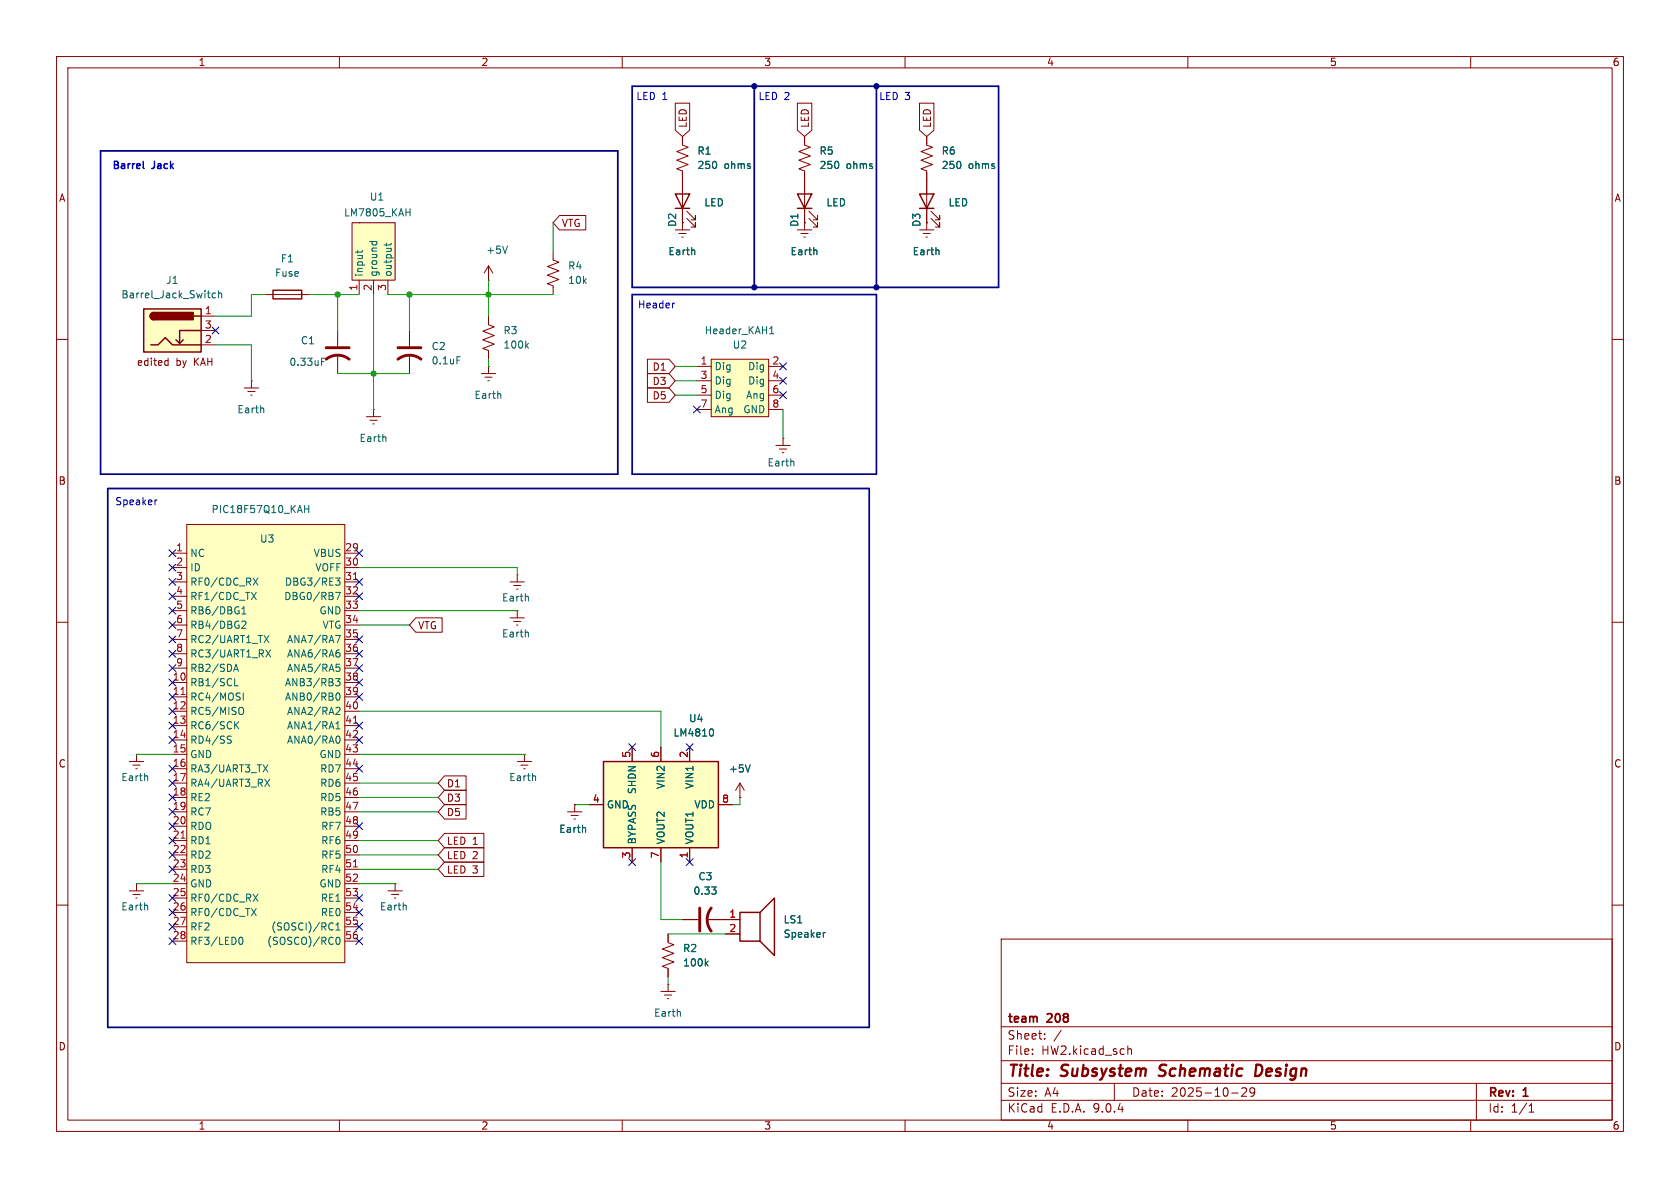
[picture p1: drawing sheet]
<svg xmlns="http://www.w3.org/2000/svg" width="297mm" height="210mm" viewBox="0 0 297 210" stroke-linecap="round" stroke-linejoin="round" font-family="sans-serif">
<g fill="none" stroke="#840000" stroke-width=".18">
<path d="M10 10h277v190h-277zM12 12h273v186h-273zM60 10v2M110 10v2M160 10v2M210 10v2M260 10v2M10 60h2M285 60h2M10 110h2M285 110h2M10 160h2"/>
<path d="M177 166h108v32h-108zM285 160h2M60 198v2M110 198v2M160 198v2M177 194.5h108M177 191.5h108M177 187.5h108M177 181.5h108M182.5 186.3v.1M182.5 185.5v.1M184.7 183.6v.1"/>
<path d="M184.7 182.8v.1M187.6 182.1l-1.3 2M197 191.5v3M199.4 184.9v1.5M199.4 185.5l.2-.1 .4 .1v.9M210 198v2M217.7 193.2h1.2M219.5 192.4l.6-.1 .2 .1 .1 .3-.9 1.1h.9M221.8 192.9l-.3 .3h-.3l-.2-.3 .1-.5 .4-.1 .2 .1a.99 .99 0 0 1-.3 1.4h-.3M260 198v2M261 191.5v6.5M270.3 196.6h.9"/>
<path d="M270.3 195.5l.4-.4v1.5"/>
</g>
<path d="M204.8 190.1l.3 .1M205.1 188.4l-.1 .2 .1 .4M222.9 188.3l-.8-.1-.2 2h.4l.6-.3" fill="none" stroke="#840000" stroke-width=".4"/>
<path d="M106.7 134.6h20.3v15.3h-20.3z" fill="#ffffc2"/>
<path d="M119.4 34.3h2.5l-1.3 2.5zM119.4 36.8h2.5M106.7 134.6h20.3v15.3h-20.3z" fill="none" stroke="#840000" stroke-width=".25"/>
<g fill="none" stroke="#840000" stroke-width=".18">
<path d="M120.6 24.1v1.6l1.1 .3-2.1 .8 2.1 .8-2.1 .7 2.1 .8-2.1 .7 1 .4v10.4M120.6 39.4h.1M121.4 38.6l1.5 1.5v-.7v.7h-.7M121.4 37.3l1.5 1.6v-.8v.8h-.7M142.2 39.4h.1M142.2 39.4v1.2M86.4 49.5h.1M86.4 47l-.8 1.3M86.4 47l.7 1.3M86.4 47v2.5M97.8 44.5v1.5l1 .4-2 .7 2 .8-2 .7 2 .8-2 .8 1 .3v1.6M119.4 40.6h2.5"/>
<path d="M120 41.3h1.3M120.5 41.9h.3M141 40.6h2.5M141.6 41.3h1.3M142.1 41.9h.3M43.2 68.6h2.5M43.8 69.2h1.3M44.3 69.9h.3M44.4 67.3h.1M44.4 67.3v1.3M137.2 78.7h2.5M137.8 79.4h1.3"/>
<path d="M138.4 77.5h.1M138.4 77.5v1.2M138.3 80h.3M111.8 132.1v2.5M116.8 132.1v2.5M121.9 132.1v2.5M104.1 142.2h2.6M111.8 149.9v2.5M116.8 149.9v2.5M121.9 149.9v2.5M127 142.2h2.5"/>
</g>
<path d="M89.7 43.5l-.4 1.3M122.8 44.2v.8M144.4 44.2v.8M46.6 72.2v.8M140.3 81.6l.1 .8M125.8 128.8a.79 .79 0 0 1 0 1.3" fill="none" stroke="#006464" stroke-width=".18"/>
<path d="M62.2 39.4h7.6v10.1h-7.6z" fill="#ffffc2"/>
<g fill="none" stroke="#840000" stroke-width=".18">
<path d="M62.2 39.4h7.6v10.1h-7.6zM63.5 39.4h.1M142.2 24.1v1.6l1.1 .3-2.1 .8 2.1 .8-2.1 .7 2.1 .8-2.1 .7 1 .4v9.2M143 38.6l1.5 1.5v-.7v.7h-.7M143 37.3l1.5 1.6v-.8v.8h-.7M47 52.1h7.6M59.7 58.4v2.8M63.5 49.5v2.6M66 49.5v2.6M68.6 49.5v2.6M59.7 62.7v3.3M90.2 109.2h2.5"/>
<path d="M90.2 102.9h2.5M90.8 109.9h1.3M90.8 103.5h1.3M91.3 110.5h.3M91.3 104.1h.3M91.4 108h.1M91.4 101.6h.1M91.4 101.6v1.3M91.4 108v1.2M130.8 138.4l-.8 1.3M130.8 138.4l.8 1.3M130.8 138.4v2.6"/>
<path d="M68.6 157.5h2.5M69.2 158.1h1.3M69.7 158.8h.3M69.8 156.2h.1M69.8 156.2v1.3M130.8 141h.1M116.8 175.3h2.6M117.5 175.9h1.2M118 176.5h.2M118.1 174h.1M118.1 174v1.3M120.6 162.6h2.8"/>
<path d="M125 162.6h3.3"/>
</g>
<g fill="none" stroke="#006464" stroke-width=".18">
<path d="M71.8 37.5h.7M72.5 36.9v1.3M63.2 44.3v.4M64.1 44.3l-.2 .3h-1.1M65.3 42.7h1.3M65.8 42.7v.4M66.6 42.7v.4M68.3 43v.5M69.2 43l-.2 .3h-1.1M56.8 63.9h.5M56.8 63.3h.7M93.4 105.5v.7"/>
<path d="M93.4 111.8v.8M132.6 135.2l-.4 1.3M125.8 156.8h.8l-.4 .5M126.5 157.3l.1 .2-.1 .5M71.8 160.1v.8M120.2 178.9l.1 .7"/>
</g>
<path d="M57.7 63.5a3.3 3.3 0 0 1 4 0M57.7 61.5h4M123.7 160.5v4.1M125.7 160.5a3.3 3.3 0 0 0 0 4.1" fill="none" stroke="#840000" stroke-width=".51"/>
<path d="M141 34.3h2.5l-1.3 2.5zM141 36.8h2.5M48.3 51.3h5v1.5h-5z" fill="none" stroke="#840000" stroke-width=".25"/>
<path d="M25.4 54.6h10.2v7.6h-10.2z" fill="#ffffc2"/>
<path d="M162.6 34.3h2.5l-1.3 2.5zM162.6 36.8h2.5M25.4 54.6h10.2v7.6h-10.2zM27.2 55.2a.64 .64 0 0 0-.7 .7 .64 .64 0 0 0 .7 .6M34.3 55.9h1.3M35.6 58.4h-3.9v2.3l-.6-.6M26.7 61h1.2l1.3-1.3 1.3 1.3h5.1M32.4 60.1l-.7 .6M130.8 161.3h3.6v5.1h-3.6zM134.4 161.3l2.5-2.5v10.1l-2.5-2.5" fill="none" stroke="#840000" stroke-width=".25"/>
<g fill="#840000" stroke="#840000" stroke-width=".25">
<path d="M26.7 55.4l.5-.2v1.3a.63 .63 0 0 1-.6-.4 .63 .63 0 0 1 .1-.7z"/>
<path d="M27.2 55.2h7v1.3h-7z"/>
</g>
<g fill="none" stroke="#840000" stroke-width=".18">
<path d="M163.8 39.4h.1M163.8 24.1v1.6l1 .3-2 .8 2 .8-2 .7 2 .8-2 .7 1 .4v10.4M164.6 38.6l1.5 1.5v-.7v.7h-.7M164.6 37.3l1.5 1.6v-.8v.8h-.7M35.6 55.9h2.5M35.6 58.4h2.5M72.4 58.4v2.8M86.4 55.9v1.5l1 .4-2.1 .7 2.1 .8-2.1 .8 2.1 .7-2.1 .8 1.1 .4v1.5M162.6 40.6h2.5M163.2 41.3h1.3M163.7 41.9h.3M29.4 63.7l.3 .1"/>
<path d="M29.7 63.3v1.3M29.7 64.5l-.3 .1M35.6 61h2.5M64.8 73.7h2.5M65.4 74.3h1.3M65.9 74.9h.3M66 72.4h.1M66 72.4v1.3M72.4 62.7v3.3M85.1 66h2.5M85.7 66.7h1.3M86.2 67.3h.3"/>
<path d="M86.4 64.8h.1M86.4 64.8v1.2M22.9 134.6h2.5M23.5 135.3h1.3M24 135.9h.3M24.1 133.4h.1M24.1 133.4v1.2M22.9 157.5h2.5M23.5 158.1h1.3M24 158.8h.3M24.1 156.2h.1M24.1 156.2v1.3"/>
<path d="M100.3 143.5h2.6M101 144.1h1.2M101.5 144.8h.2M101.6 142.2h.1M101.6 142.2v1.3M128.3 162.6h2.5M128.3 165.1h2.5"/>
</g>
<g fill="none" stroke="#006464" stroke-width=".18">
<path d="M38.1 51.9l-.4-.1-.2 .2 .1 .6h.5M38.6 51.9l.2-.1 .3 .1 .1 .7M38.6 51.4v1.2M165.9 44.2l.1 .8M68.2 77.3v.7M80.8 63.1h.6M88.5 69.6v.8M93.1 61.1l.3 .4M93.4 60.7l-.5 .5M26 137.2l.1 .8M103.5 146.4v.7M26 160.1l.1 .8"/>
<path d="M145.9 164.8l-.3 .2"/>
</g>
<path d="M70.4 63.5a3.3 3.3 0 0 1 4 0M70.4 61.5h4" fill="none" stroke="#840000" stroke-width=".51"/>
<path d="M33 92.7h28v77.5h-28z" fill="#ffffc2"/>
<g fill="none" stroke="#840000" stroke-width=".18">
<path d="M30.5 97.8h2.5M33 92.7h28v77.5h-28zM61 97.8h2.5M30.5 100.3h2.5M30.5 102.9h2.5M30.5 105.4h2.5M30.5 108h2.5M30.5 110.5h2.5M30.5 113h2.5M30.5 115.6h2.5M30.5 118.1h2.5M61 100.3h2.5"/>
<path d="M61 102.9h2.5M61 105.4h2.5M61 108h2.5M61 110.5h2.5M61 113h2.5M61 115.6h2.5M61 118.1h2.5M30.5 120.7h2.5M30.5 123.2h2.5M30.5 125.7h2.5M30.5 128.3h2.5M30.5 130.8h2.5"/>
<path d="M30.5 133.4h2.5M30.5 135.9h2.5M30.5 138.4h2.5M61 120.7h2.5M61 123.2h2.5M61 125.7h2.5M61 128.3h2.5M61 130.8h2.5M61 133.4h2.5M61 135.9h2.5M61 138.4h2.5M91.4 134.6h2.6"/>
<path d="M92.1 135.3h1.2M92.6 135.9h.2M92.7 133.4h.1M92.7 133.4v1.2M30.5 141h2.5M30.5 143.5h2.5M30.5 146.1h2.5M30.5 148.6h2.5M30.5 151.1h2.5M30.5 153.7h2.5M30.5 156.2h2.5M30.5 158.8h2.5"/>
<path d="M61 141h2.5M61 143.5h2.5M61 146.1h2.5M61 148.6h2.5M61 151.1h2.5M61 153.7h2.5M61 156.2h2.5M61 158.8h2.5M30.5 161.3h2.5M30.5 163.8h2.5M30.5 166.4h2.5M61 161.3h2.5"/>
<path d="M61 163.8h2.5M61 166.4h2.5M118.1 165.1v1.5l1 .4-2 .8 2 .7-2 .8 2 .8-2 .7 1 .4v1.5"/>
</g>
<g fill="none" stroke="#006464" stroke-width=".18">
<path d="M53.9 89.4v1.2M53.9 90h.7M54.6 89.4v1.2M41.3 118.7l.4-1.3 .5 1.3M41.4 118.3h.6M41.5 120v1.2h.6M42.8 108.5h.7M42.8 107.6l.3-.3v1.2M42.8 109.9l.4-.1 .3 .4-.8 .9h.8M44.5 104.7l.8 1.3M44.8 102.2l.8 1.2M45.3 104.7l-.8 1.3"/>
<path d="M45.6 102.2l-.8 1.2M46.7 112.3l.8 1.3M47 114.9l.8 1.2M47.5 112.3l-.8 1.3M47.8 114.9l-.8 1.2M59.3 120h.8l-.4 .4 .3 .2v.5l-.1 .1-.6-.1M59.3 102.2h.8l-.4 .5 .3 .1 .1 .4-.2 .2h-.4M59.3 104.7h.9l-.6 1.3M59.3 112.3h.9l-.6 1.3M59.4 117.4h.6M59.6 117.9h.3l.2 .2-.1 .5-.4 .1M59.6 115.4h.3l.2 .2-.1 .4-.4 .1"/>
<path d="M60 114.9h-.4M40.4 130.7l.4 .1 .1 .3-.3 .3h-.3M40.4 130.1l.5 .1M41.7 128.1l.5 .7M42.2 127.6l-.7 .7M42.5 125a.43 .43 0 0 1 .6 .5v.4a.43 .43 0 0 1-.6 .4M43 122.5v1.3M46.5 135.2l.9 1.3M46.8 137.7l.9 1.3M47.4 135.2l-.9 1.3M47.7 137.7l-.9 1.3M59.4 128.8h.7"/>
<path d="M59.4 127.9l.3-.3v1.2M59.6 125l.4 .1 .1 .3-.8 .9h.8M59.6 122.6l.1-.1a.68 .68 0 0 1 .4 .6 .68 .68 0 0 1-.4 .7 .84 .84 0 0 1-.1-1.2zM59.7 130.1a.68 .68 0 0 1 .4 .7 .68 .68 0 0 1-.4 .6M94.6 137.2l.1 .8M44.8 158.1l.8 1.2M45.6 158.1l-.8 1.2M42.3 165.9l.2-.2a.68 .68 0 0 1 .5 .6 .68 .68 0 0 1-.5 .6l-.2-.2M44.5 160.6l.8 1.3M45.3 160.6l-.8 1.3M58.7 163.1l.2 .2M58.9 164.3l-.2 .1"/>
<path d="M59.4 163.5l.3-.4v1.3M59.4 164.4h.7M59.5 165.8l.2-.1a.68 .68 0 0 1 .4 .6 .68 .68 0 0 1-.4 .6l-.2-.1-.1-.3zM124.8 170.3l.4 .5M125.2 169.9l-.5 .5"/>
</g>
<path d="M62.5 102.5h.7M32 122.8h.7M62.5 127.9h.7M32 148.2h.7M62.5 153.3h.7" fill="none" stroke="#a90000" stroke-width=".18"/>
<path d="M125.7 63.5h10.2v10.2h-10.2z" fill="#ffffc2"/>
<g fill="none" stroke="#840000" stroke-width=".18">
<path d="M119.4 18.2h2.5v4.8l-1.3 1.1-1.2-1.1zM141 18.2h2.5v4.8l-1.3 1.1-1.2-1.1zM162.6 18.2h2.5v4.8l-1.3 1.1-1.2-1.1zM98.9 38.1h4.7v2.5h-4.7l-1.1-1.2zM120.6 39.4h.1M120.6 24.1v1.3M120.6 30.5v3.8M120.6 36.8v2.6M142.2 39.4h.1M142.2 24.1v1.3M142.2 30.5v3.8M142.2 36.8v2.6"/>
<path d="M163.8 39.4h.1M163.8 24.1v1.3M163.8 30.5v3.8M163.8 36.8v2.6M114.5 66h3.8l1.1 1.3-1.1 1.3h-3.8zM114.5 63.5h3.8l1.1 1.3-1.1 1.2h-3.8zM114.5 68.6h3.8l1.1 1.3-1.1 1.2h-3.8zM123.2 64.8h2.5M123.2 67.3h2.5M123.2 69.9h2.5M123.2 72.4h2.5M125.7 63.5h10.2v10.2h-10.2z"/>
<path d="M135.9 64.8h2.5M135.9 67.3h2.5M135.9 69.9h2.5M135.9 72.4h2.5M73.5 109.2h4.7v2.6h-4.7l-1.1-1.3zM78.6 137.2h3.8v2.5h-3.8l-1.1-1.3zM78.6 139.7h3.8v2.5h-3.8l-1.1-1.2zM111.8 132.1v2.5M116.8 132.1v2.5M121.9 132.1v2.5M78.6 142.2h3.8v2.6h-3.8l-1.1-1.3zM78.6 152.4h6.9v2.5h-6.9l-1.1-1.2z"/>
<path d="M78.6 147.3h6.9v2.6h-6.9l-1.1-1.3zM78.6 149.9h6.9v2.5h-6.9l-1.1-1.3zM101.6 142.2h.1M104.1 142.2h2.6M111.8 149.9v2.5M116.8 149.9v2.5M121.9 149.9v2.5M127 142.2h2.5M130.8 141h.1M118.1 165.1v1.3M118.1 171.5v1.2M120.6 162.6h2.8"/>
<path d="M125 162.6h5.8M128.3 165.1h2.5"/>
</g>
<g fill="none" stroke="#006464" stroke-width=".18">
<path d="M122.8 44.2v.8M136.1 59h.7M136.1 58.1l.3-.4v1.3M144.4 44.2v.8M165.9 44.2l.1 .8M125.8 128.8a.79 .79 0 0 1 0 1.3M132.6 135.2l-.4 1.3M103.5 146.4v.7M125.8 156.8h.8l-.4 .5M126.5 157.3l.1 .2-.1 .5M124.8 170.3l.4 .5M125.2 169.9l-.5 .5"/>
<path d="M145.9 164.8l-.3 .2"/>
</g>
<path d="M111.8 15.2h64.7v35.6h-64.7zM133.3 15.2v35.6M154.9 15.2v35.6M17.8 26.7h91.4v57.1h-91.4zM111.8 52.1h43.1v31.7h-43.1zM19 86.4h134.7v95.2h-134.7z" fill="none" stroke="#000084" stroke-width=".3"/>
<g fill="none" stroke="#009600" stroke-width=".18">
<path d="M97.8 39.4v5.1M47 52.1h-2.6v3.8h-6.3M54.6 52.1h8.9M59.7 52.1v6.3M66 52.1v20.3M68.6 52.1h29.2M72.4 52.1v6.3M86.4 49.5v6.4M38.1 61h6.3v6.3M59.7 66h12.7M86.4 63.5v1.3M119.4 64.8h3.8"/>
<path d="M119.4 67.3h3.8M119.4 69.9h3.8M138.4 72.4v5.1M63.5 100.3h27.9v1.3M63.5 110.5h8.9M63.5 108h27.9M24.1 133.4h6.4M63.5 133.4h29.2M63.5 125.7h53.3v6.4M63.5 138.4h14M24.1 156.2h6.4M63.5 156.2h6.3"/>
<path d="M63.5 143.5h14M63.5 141h14M63.5 153.7h14M63.5 148.6h14M63.5 151.1h14M101.6 142.2h2.5M116.8 152.4v10.2h3.8M130.8 141v1.2h-1.3M118.1 172.7v1.3M118.1 165.1h10.2"/>
</g>
<g fill="none" stroke="#000084" stroke-width=".18">
<path d="M37.5 57.8l1.2 1.2M38.7 57.8l-1.2 1.2M122.6 71.8l1.2 1.2M123.8 71.8l-1.2 1.2M137.8 69.2l1.2 1.3M137.8 66.7l1.2 1.2M137.8 64.2l1.2 1.2M139 69.2l-1.2 1.3M139 66.7l-1.2 1.2M139 64.2l-1.2 1.2M29.9 97.2l1.2 1.2M29.9 99.7l1.2 1.2"/>
<path d="M31.1 97.2l-1.2 1.2M31.1 99.7l-1.2 1.2M62.9 97.2l1.2 1.2M64.1 97.2l-1.2 1.2M29.9 102.3l1.2 1.2M29.9 117.5l1.2 1.2M29.9 107.3l1.2 1.3M29.9 112.4l1.2 1.2M29.9 109.9l1.2 1.2M29.9 104.8l1.2 1.2M29.9 115l1.2 1.2M31.1 102.3l-1.2 1.2"/>
<path d="M31.1 117.5l-1.2 1.2M31.1 107.3l-1.2 1.3M31.1 112.4l-1.2 1.2M31.1 109.9l-1.2 1.2M31.1 104.8l-1.2 1.2M31.1 115l-1.2 1.2M62.9 112.4l1.2 1.2M62.9 102.3l1.2 1.2M62.9 104.8l1.2 1.2M62.9 115l1.2 1.2M62.9 117.5l1.2 1.2M64.1 115l-1.2 1.2"/>
<path d="M64.1 117.5l-1.2 1.2M64.1 112.4l-1.2 1.2M64.1 102.3l-1.2 1.2M64.1 104.8l-1.2 1.2M29.9 122.6l1.2 1.2M29.9 120l1.2 1.3M29.9 125.1l1.2 1.2M29.9 130.2l1.2 1.2M29.9 127.7l1.2 1.2M29.9 135.3l1.2 1.2M29.9 137.8l1.2 1.2M31.1 122.6l-1.2 1.2"/>
<path d="M31.1 120l-1.2 1.3M31.1 125.1l-1.2 1.2M31.1 130.2l-1.2 1.2M31.1 127.7l-1.2 1.2M31.1 137.8l-1.2 1.2M31.1 135.3l-1.2 1.2M62.9 127.7l1.2 1.2M62.9 130.2l1.2 1.2M62.9 120l1.2 1.3M62.9 122.6l1.2 1.2M62.9 135.3l1.2 1.2M64.1 120l-1.2 1.3"/>
<path d="M64.1 127.7l-1.2 1.2M64.1 130.2l-1.2 1.2M64.1 122.6l-1.2 1.2M64.1 135.3l-1.2 1.2M111.2 131.5l1.2 1.2M112.4 131.5l-1.2 1.2M121.3 131.5l1.2 1.2M122.5 131.5l-1.2 1.2M29.9 153.1l1.2 1.2M29.9 142.9l1.2 1.2M29.9 140.4l1.2 1.2M29.9 148l1.2 1.2"/>
<path d="M29.9 150.5l1.2 1.2M29.9 145.4l1.2 1.3M29.9 158.1l1.2 1.3M31.1 153.1l-1.2 1.2M31.1 142.9l-1.2 1.2M31.1 140.4l-1.2 1.2M31.1 148l-1.2 1.2M31.1 150.5l-1.2 1.2M31.1 145.4l-1.2 1.3M31.1 158.1l-1.2 1.3M62.9 145.4l1.2 1.3M62.9 158.1l1.2 1.3"/>
<path d="M64.1 145.4l-1.2 1.3M64.1 158.1l-1.2 1.3M111.2 151.8l1.2 1.2M112.4 151.8l-1.2 1.2M121.3 151.8l1.2 1.2M122.5 151.8l-1.2 1.2M29.9 163.2l1.2 1.2M29.9 160.7l1.2 1.2M29.9 165.8l1.2 1.2M31.1 163.2l-1.2 1.2M31.1 160.7l-1.2 1.2M31.1 165.8l-1.2 1.2"/>
<path d="M62.9 163.2l1.2 1.2M62.9 165.8l1.2 1.2M62.9 160.7l1.2 1.2M64.1 163.2l-1.2 1.2M64.1 165.8l-1.2 1.2M64.1 160.7l-1.2 1.2"/>
</g>
<path d="M25.3 28.5v1.1l.2 .2" fill="none" stroke="#0000c2" stroke-width=".25"/>
<path d="M119.3 53.6h-.3M27.8 88.4l-.3 .1" fill="none" stroke="#0000c2" stroke-width=".18"/>
<g fill="#009600" stroke="#009600" stroke-width=".18">
<circle cx="66" cy="66" r=".46"/>
<circle cx="86.4" cy="52.1" r=".46"/>
<circle cx="72.4" cy="52.1" r=".46"/>
<circle cx="59.7" cy="52.1" r=".46"/>
</g>
<g fill="#000084" stroke="#000084" stroke-width=".18">
<circle cx="133.3" cy="15.2" r=".46"/>
<circle cx="154.9" cy="15.2" r=".46"/>
<circle cx="154.9" cy="50.8" r=".46"/>
<circle cx="133.3" cy="50.8" r=".46"/>
</g>
<g font-size="2.8" fill="#840000">
<text x="178" y="190.9">Title:</text>
<text x="187.7" y="190.9">Subsystem</text>
<text x="205.8" y="190.9">Schematic</text>
<text x="223.5" y="190.9">Design</text>
</g>
<g font-size="2.1" fill="#840000">
<text x="178" y="184">Sheet:</text>
<text x="178" y="181.2">team</text>
<text x="185.2" y="181.2">208</text>
<text x="178" y="186.7">File:</text>
<text x="184.1" y="186.7">HW2.kicad_sch</text>
<text x="178" y="196.9">KiCad</text>
<text x="178" y="194.1">Size:</text>
<text x="184.7" y="194.1">A4</text>
<text x="185.7" y="196.9">E.D.A.</text>
<text x="193.3" y="196.9">9.0.4</text>
<text x="200" y="194.1">Date:</text>
<text x="207" y="194.1">2025-10-29</text>
<text x="263" y="194.3">Rev:</text>
<text x="263" y="196.9">Id:</text>
<text x="267.1" y="196.9">1/1</text>
<text x="269.4" y="194.3">1</text>
</g>
<g font-size="1.8" fill="#840000">
<text x="35" y="11.9">1</text>
<text x="85" y="11.9">2</text>
<text x="135" y="11.9">3</text>
<text x="185" y="11.9">4</text>
<text x="235" y="11.9">5</text>
<text x="285" y="11.9">6</text>
<text x="121.6" y="22.7" transform="rotate(-90 121.6 22.7)">LED</text>
<text x="143.2" y="22.7" transform="rotate(-90 143.2 22.7)">LED</text>
<text x="164.8" y="22.7" transform="rotate(-90 164.8 22.7)">LED</text>
<text x="10.3" y="35.9">A</text>
<text x="285.3" y="35.9">A</text>
<text x="99.2" y="40.3">VTG</text>
<text x="24.1" y="64.9">edited</text>
<text x="31.1" y="64.9">by</text>
<text x="34.4" y="64.9">KAH</text>
<text x="115.3" y="65.7">D1</text>
<text x="115.3" y="68.3">D3</text>
<text x="115.3" y="70.8">D5</text>
<text x="10.3" y="85.9">B</text>
<text x="285.3" y="85.9">B</text>
<text x="73.8" y="111.4">VTG</text>
<text x="10.3" y="135.9">C</text>
<text x="285.3" y="135.9">C</text>
<text x="78.9" y="139.4">D1</text>
<text x="78.9" y="141.9">D3</text>
<text x="78.9" y="144.5">D5</text>
<text x="78.9" y="149.5">LED 1</text>
<text x="78.9" y="154.6">LED 3</text>
<text x="78.9" y="152.1">LED 2</text>
<text x="10.3" y="185.9">D</text>
<text x="285.3" y="185.9">D</text>
<text x="35" y="199.9">1</text>
<text x="85" y="199.9">2</text>
<text x="135" y="199.9">3</text>
<text x="185" y="199.9">4</text>
<text x="235" y="199.9">5</text>
<text x="285" y="199.9">6</text>
</g>
<g font-size="1.8" fill="#0000c2">
<text x="112.4" y="17.9">LED 1</text>
<text x="134" y="17.9">LED 2</text>
<text x="155.3" y="17.9">LED 3</text>
<text x="19.7" y="30.2">Barrel</text>
<text x="26.9" y="30.2">Jack</text>
<text x="112.7" y="54.7">Header</text>
<text x="20.3" y="89.5">Speaker</text>
</g>
<g font-size="1.8" fill="#006464">
<text x="123.2" y="27.5">R1</text>
<text x="144.8" y="27.5">R5</text>
<text x="166.4" y="27.5">R6</text>
<text x="65.3" y="35.7">U1</text>
<text x="123.2" y="30.1">250</text>
<text x="128" y="30.1">ohms</text>
<text x="144.8" y="30.1">250</text>
<text x="149.6" y="30.1">ohms</text>
<text x="166.4" y="30.1">250</text>
<text x="171.2" y="30.1">ohms</text>
<text x="60.7" y="38.5">LM7805_KAH</text>
<text x="119.7" y="40.2" transform="rotate(-90 119.7 40.2)">D2</text>
<text x="124.4" y="36.7">LED</text>
<text x="141.3" y="40.2" transform="rotate(-90 141.3 40.2)">D1</text>
<text x="146" y="36.7">LED</text>
<text x="162.9" y="40.2" transform="rotate(-90 162.9 40.2)">D3</text>
<text x="167.6" y="36.7">LED</text>
<text x="49.5" y="46.6">F1</text>
<text x="85.9" y="45.1">+5V</text>
<text x="100.3" y="47.9">R4</text>
<text x="118.1" y="45.3">Earth</text>
<text x="139.7" y="45.3">Earth</text>
<text x="161.2" y="45.3">Earth</text>
<text x="21.4" y="52.9">Barrel_Jack_Switch</text>
<text x="29.3" y="50.4">J1</text>
<text x="48.5" y="49.1">Fuse</text>
<text x="64.4" y="49" transform="rotate(-90 64.4 49)">input</text>
<text x="66.9" y="49" transform="rotate(-90 66.9 49)">ground</text>
<text x="69.4" y="49" transform="rotate(-90 69.4 49)">output</text>
<text x="100.3" y="50.4">10k</text>
<text x="88.9" y="59.3">R3</text>
<text x="124.5" y="59.3">Header_KAH1</text>
<text x="51.1" y="64.9">0.33uF</text>
<text x="53.1" y="61.1">C1</text>
<text x="76.2" y="62.1">C2</text>
<text x="76.2" y="64.6">0.1uF</text>
<text x="88.9" y="61.8">100k</text>
<text x="126.2" y="65.6">Dig</text>
<text x="129.4" y="61.8">U2</text>
<text x="132.2" y="65.6">Dig</text>
<text x="83.8" y="70.7">Earth</text>
<text x="126.2" y="68.2">Dig</text>
<text x="126.2" y="70.7">Dig</text>
<text x="131.8" y="70.7">Ang</text>
<text x="132.2" y="68.2">Dig</text>
<text x="41.9" y="73.3">Earth</text>
<text x="126.2" y="73.3">Ang</text>
<text x="131.3" y="73.3">GND</text>
<text x="63.5" y="78.3">Earth</text>
<text x="135.6" y="82.7">Earth</text>
<text x="37.3" y="90.9">PIC18F57Q10_KAH</text>
<text x="33.5" y="98.7">NC</text>
<text x="33.5" y="101.2">ID</text>
<text x="45.9" y="96.1">U3</text>
<text x="55.4" y="98.7">VBUS</text>
<text x="55.7" y="101.2">VOFF</text>
<text x="33.5" y="103.7">RF0/CDC_RX</text>
<text x="33.5" y="106.3">RF1/CDC_TX</text>
<text x="50.1" y="106.3">DBG0/RB7</text>
<text x="50.3" y="103.7">DBG3/RE3</text>
<text x="88.7" y="106.5">Earth</text>
<text x="33.5" y="108.8">RB6/DBG1</text>
<text x="33.5" y="111.4">RB4/DBG2</text>
<text x="33.5" y="113.9">RC2/UART1_TX</text>
<text x="50.6" y="113.9">ANA7/RA7</text>
<text x="56.4" y="108.8">GND</text>
<text x="56.9" y="111.4">VTG</text>
<text x="88.7" y="112.9">Earth</text>
<text x="33.5" y="116.4">RC3/UART1_RX</text>
<text x="33.5" y="119">RB2/SDA</text>
<text x="50.6" y="116.4">ANA6/RA6</text>
<text x="50.6" y="119">ANA5/RA5</text>
<text x="33.5" y="121.5">RB1/SCL</text>
<text x="33.5" y="124.1">RC4/MOSI</text>
<text x="50.3" y="121.5">ANB3/RB3</text>
<text x="50.3" y="124.1">ANB0/RB0</text>
<text x="33.5" y="126.6">RC5/MISO</text>
<text x="33.5" y="129.1">RC6/SCK</text>
<text x="33.5" y="131.7">RD4/SS</text>
<text x="50.6" y="126.6">ANA2/RA2</text>
<text x="50.6" y="129.1">ANA1/RA1</text>
<text x="50.6" y="131.7">ANA0/RA0</text>
<text x="119" y="130.4">LM4810</text>
<text x="121.7" y="127.9">U4</text>
<text x="33.5" y="134.2">GND</text>
<text x="33.5" y="136.8">RA3/UART3_TX</text>
<text x="56.4" y="134.2">GND</text>
<text x="56.5" y="136.8">RD7</text>
<text x="128.8" y="136.8">+5V</text>
<text x="21.3" y="138.3">Earth</text>
<text x="33.5" y="139.3">RA4/UART3_RX</text>
<text x="33.5" y="141.8">RE2</text>
<text x="56.5" y="139.3">RD6</text>
<text x="56.5" y="141.8">RD5</text>
<text x="89.9" y="138.3">Earth</text>
<text x="107.2" y="143.1">GND</text>
<text x="112.6" y="140.5" transform="rotate(-90 112.6 140.5)">SHDN</text>
<text x="117.7" y="139.6" transform="rotate(-90 117.7 139.6)">VIN2</text>
<text x="122.7" y="143.1">VDD</text>
<text x="122.8" y="139.6" transform="rotate(-90 122.8 139.6)">VIN1</text>
<text x="33.5" y="144.4">RC7</text>
<text x="33.5" y="146.9">RDO</text>
<text x="33.5" y="149.5">RD1</text>
<text x="56.5" y="144.4">RB5</text>
<text x="56.7" y="146.9">RF7</text>
<text x="56.7" y="149.5">RF6</text>
<text x="98.8" y="147.4">Earth</text>
<text x="112.6" y="149.4" transform="rotate(-90 112.6 149.4)">BYPASS</text>
<text x="117.7" y="149.4" transform="rotate(-90 117.7 149.4)">VOUT2</text>
<text x="122.8" y="149.4" transform="rotate(-90 122.8 149.4)">VOUT1</text>
<text x="33.5" y="152">RD2</text>
<text x="33.5" y="154.5">RD3</text>
<text x="56.7" y="152">RF5</text>
<text x="56.7" y="154.5">RF4</text>
<text x="123.4" y="155.8">C3</text>
<text x="21.3" y="161.1">Earth</text>
<text x="33.5" y="157.1">GND</text>
<text x="33.5" y="159.6">RF0/CDC_RX</text>
<text x="56.4" y="157.1">GND</text>
<text x="56.6" y="159.6">RE1</text>
<text x="67.1" y="161.1">Earth</text>
<text x="122.5" y="158.3">0.33</text>
<text x="33.5" y="162.2">RF0/CDC_TX</text>
<text x="33.5" y="164.7">RF2</text>
<text x="33.5" y="167.2">RF3/LED0</text>
<text x="47.1" y="167.2">(SOSCO)/RC0</text>
<text x="47.9" y="164.7">(SOSCI)/RC1</text>
<text x="56.6" y="162.2">RE0</text>
<text x="138.4" y="163.4">LS1</text>
<text x="138.4" y="166">Speaker</text>
<text x="120.7" y="168.5">R2</text>
<text x="120.7" y="171">100k</text>
<text x="115.5" y="179.9">Earth</text>
</g>
<g font-size="1.8" fill="#a90000">
<text x="63.2" y="51.5" transform="rotate(-90 63.2 51.5)">1</text>
<text x="65.8" y="51.5" transform="rotate(-90 65.8 51.5)">2</text>
<text x="68.3" y="51.5" transform="rotate(-90 68.3 51.5)">3</text>
<text x="36.1" y="55.6">1</text>
<text x="36.1" y="58.2">3</text>
<text x="36.1" y="60.7">2</text>
<text x="123.8" y="64.5">1</text>
<text x="136.5" y="64.5">2</text>
<text x="123.8" y="67.1">3</text>
<text x="123.8" y="69.6">5</text>
<text x="136.5" y="67.1">4</text>
<text x="136.5" y="69.6">6</text>
<text x="123.8" y="72.1">7</text>
<text x="136.5" y="72.1">8</text>
<text x="31" y="97.5">1</text>
<text x="31" y="100.1">2</text>
<text x="60.9" y="97.5">29</text>
<text x="60.9" y="100.1">30</text>
<text x="31" y="102.6">3</text>
<text x="31" y="105.2">4</text>
<text x="31" y="107.7">5</text>
<text x="60.9" y="102.6">31</text>
<text x="60.9" y="105.2">32</text>
<text x="60.9" y="107.7">33</text>
<text x="31" y="110.2">6</text>
<text x="31" y="112.8">7</text>
<text x="60.9" y="110.2">34</text>
<text x="60.9" y="112.8">35</text>
<text x="31" y="115.3">8</text>
<text x="31" y="117.9">9</text>
<text x="60.9" y="115.3">36</text>
<text x="60.9" y="117.9">37</text>
<text x="30.4" y="120.4">10</text>
<text x="30.4" y="122.9">11</text>
<text x="30.4" y="125.5">12</text>
<text x="60.9" y="120.4">38</text>
<text x="60.9" y="122.9">39</text>
<text x="60.9" y="125.5">40</text>
<text x="30.4" y="128">13</text>
<text x="30.4" y="130.6">14</text>
<text x="60.9" y="128">41</text>
<text x="60.9" y="130.6">42</text>
<text x="30.4" y="133.1">15</text>
<text x="30.4" y="135.6">16</text>
<text x="60.9" y="133.1">43</text>
<text x="60.9" y="135.6">44</text>
<text x="111.5" y="134.1" transform="rotate(-90 111.5 134.1)">5</text>
<text x="116.6" y="134.1" transform="rotate(-90 116.6 134.1)">6</text>
<text x="121.7" y="134.1" transform="rotate(-90 121.7 134.1)">2</text>
<text x="30.4" y="138.2">17</text>
<text x="30.4" y="140.7">18</text>
<text x="30.4" y="143.3">19</text>
<text x="60.9" y="138.2">45</text>
<text x="60.9" y="140.7">46</text>
<text x="60.9" y="143.3">47</text>
<text x="104.7" y="142">4</text>
<text x="127.6" y="142">8</text>
<text x="30.4" y="145.8">20</text>
<text x="30.4" y="148.3">21</text>
<text x="60.9" y="145.8">48</text>
<text x="60.9" y="148.3">49</text>
<text x="30.4" y="150.9">22</text>
<text x="30.4" y="153.4">23</text>
<text x="30.4" y="156">24</text>
<text x="60.9" y="150.9">50</text>
<text x="60.9" y="153.4">51</text>
<text x="60.9" y="156">52</text>
<text x="111.5" y="151.8" transform="rotate(-90 111.5 151.8)">3</text>
<text x="116.6" y="151.8" transform="rotate(-90 116.6 151.8)">7</text>
<text x="121.7" y="151.8" transform="rotate(-90 121.7 151.8)">1</text>
<text x="30.4" y="158.5">25</text>
<text x="30.4" y="161">26</text>
<text x="60.9" y="158.5">53</text>
<text x="60.9" y="161">54</text>
<text x="30.4" y="163.6">27</text>
<text x="30.4" y="166.1">28</text>
<text x="60.9" y="163.6">55</text>
<text x="60.9" y="166.1">56</text>
<text x="128.8" y="162.3">1</text>
<text x="128.8" y="164.8">2</text>
</g>
</svg>
